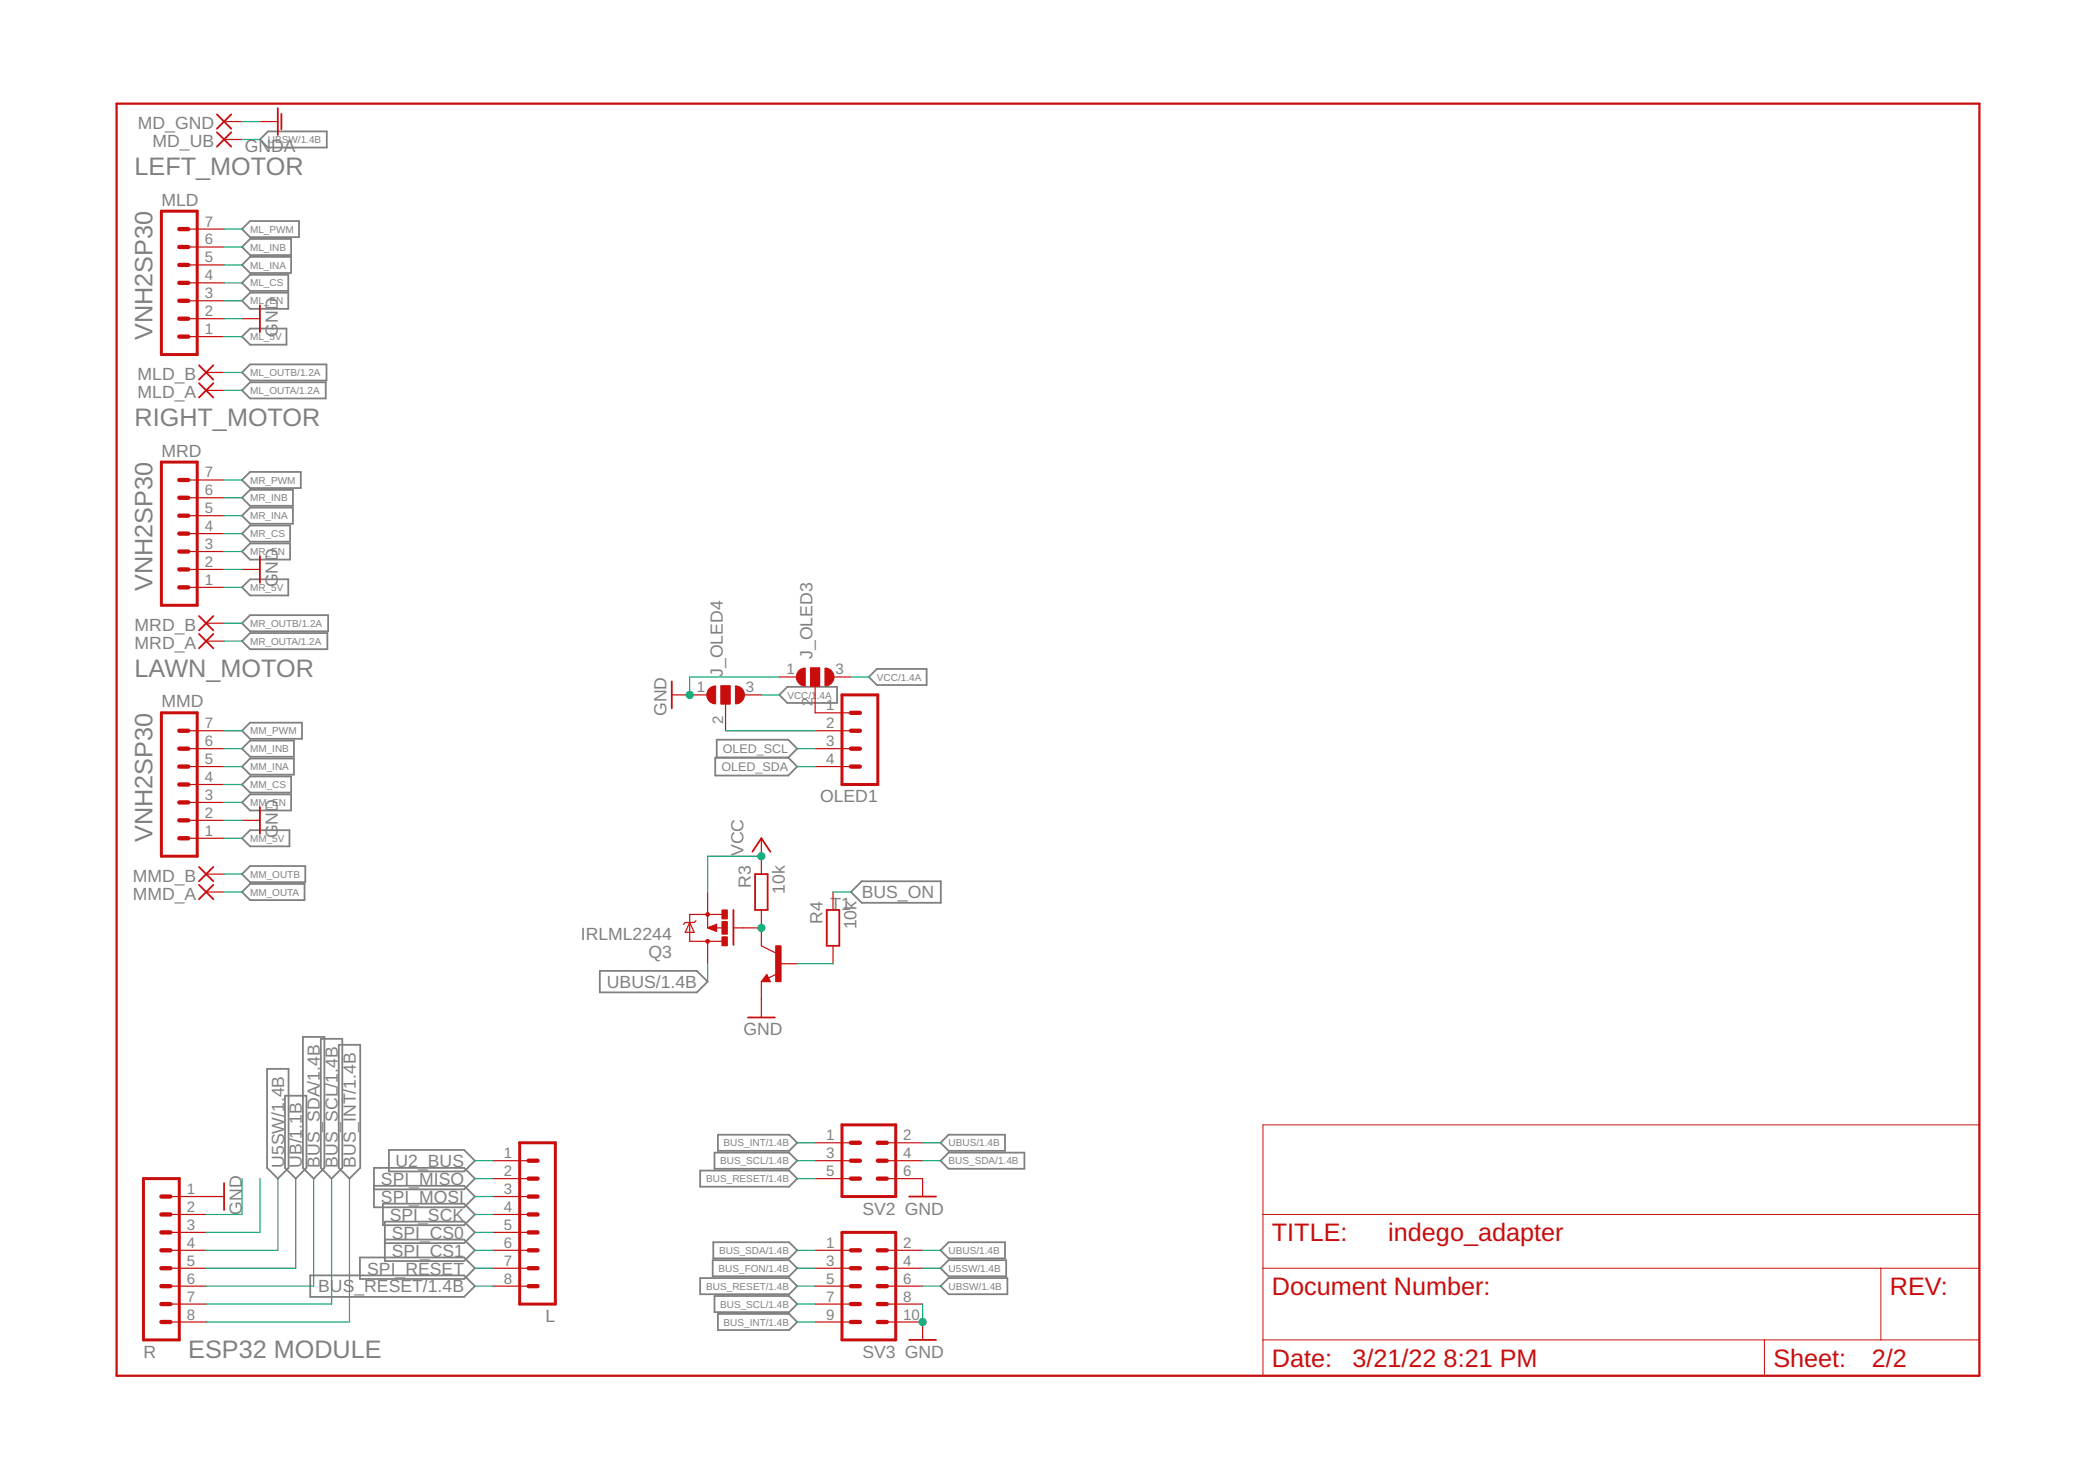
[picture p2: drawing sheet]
<svg xmlns="http://www.w3.org/2000/svg" width="297mm" height="210mm" viewBox="0 0 297 210" stroke-linecap="round" stroke-linejoin="round" font-family="sans-serif">
<g fill="none" stroke="#808080" stroke-width=".25">
<path d="M36.9 19.8l1.1-1.2h8.3v2.3h-8.3zM34.3 37.5l1.2-1.1h5.8v2.3h-5.8zM34.3 35l1.2-1.1h5.8v2.3h-5.8zM34.3 32.5l1.2-1.2h6.9v2.3h-6.9zM34.3 55.3l1.2-1.1h10.7v2.3h-10.7zM34.3 52.8l1.2-1.2h10.8v2.3h-10.8zM34.3 47.7l1.2-1.1h5.1v2.3h-5.1zM34.3 42.6l1.2-1.1h5.4v2.3h-5.4zM34.3 40.1l1.2-1.2h5.4v2.3h-5.4zM34.3 70.5l1.2-1.1h6v2.3h-6zM35.5 66.9h7.2v2.3h-7.2l-1.2-1.2zM35.5 71.9h6v2.3h-6l-1.2-1.1z"/>
<path d="M35.5 74.5h5.6v2.3h-5.6l-1.2-1.2zM35.5 77h5.6v2.3h-5.6l-1.2-1.1zM35.5 82.1h5.4v2.3h-5.4l-1.2-1.2zM35.5 87.2h11v2.3h-11l-1.2-1.2zM35.5 89.7h10.9v2.3h-10.9l-1.2-1.1zM110.5 98.5l1.1-1.2h7.1v2.3h-7.1zM123.2 95.9l1.1-1.1h7.1v2.3h-7.1zM34.3 111.2l1.2-1.2h5.8v2.3h-5.8zM34.3 113.7l1.2-1.1h5.8v2.3h-5.8zM34.3 103.6l1.2-1.2h7.3v2.3h-7.3zM34.3 106.1l1.2-1.1h6.2v2.3h-6.2zM34.3 108.6l1.2-1.1h6.2v2.3h-6.2z"/>
<path d="M34.3 118.8l1.2-1.1h5.5v2.3h-5.5zM101.4 107.4h10.4l1.2 1.2-1.2 1.3h-10.4zM101.6 107.4v-2.6h10.2l1.2 1.3-1.2 1.3M34.3 123.9l1.2-1.2h7.8v2.3h-7.8zM34.3 126.4l1.2-1.1h7.7v2.3h-7.7zM85 137.6h13.8l1.5 1.5-1.5 1.6h-13.8zM120.6 126.4l1.6-1.5h11.2v3.1h-11.2zM37.9 151.5h3v14l-1.5 1.5-1.5-1.5zM40.4 155.3h3.1v10.2l-1.6 1.5-1.5-1.5zM42.9 147h3.1v18.5l-1.5 1.5-1.6-1.5zM45.5 147.2h3v18.3l-1.5 1.5-1.5-1.5zM48 148.1h3.1v17.4l-1.5 1.5-1.6-1.5z"/>
<path d="M51 178.2h14.8l1.5 1.5-1.5 1.6h-14.8zM53 168.1h12.8l1.5 1.5-1.5 1.5h-12.8v-5.6h12.8l1.5 1.5-1.5 1.6h-12.8M54.3 170.6h11.5l1.5 1.5-1.5 1.6h-11.5zM54.6 175.7h11.2l1.5 1.5-1.5 1.5h-11.2v-5.6h11.2l1.5 1.6-1.5 1.5h-11.2M55.1 163h10.7l1.5 1.5-1.5 1.5h-10.7zM99.3 165.9h12.6l1.1 1.1-1.1 1.2h-12.6zM101 178.6h10.9l1.1 1.1-1.1 1.2h-10.9zM101.1 176.1h10.8l1.1 1.1-1.1 1.2h-10.8zM101.3 163.4h10.6l1.1 1.1-1.1 1.2h-10.6zM101.8 160.8h10.1l1.1 1.2-1.1 1.1h-10.1zM133.3 179.7l1.2-1.1h8.2v2.3h-8.2zM133.3 162l1.2-1.2h8v2.3h-8z"/>
<path d="M133.3 164.5l1.2-1.1h10.7v2.3h-10.7zM133.3 177.2l1.2-1.1h8v2.3h-8zM44 180.8h21.8l1.5 1.5-1.5 1.5h-21.8zM99.3 181.1h12.6l1.1 1.2-1.1 1.1h-12.6zM101.3 183.7h10.6l1.1 1.1-1.1 1.2h-10.6zM101.8 186.2h10.1l1.1 1.2-1.1 1.1h-10.1zM133.3 182.3l1.2-1.2h8.3v2.3h-8.3z"/>
</g>
<path d="M16.5 14.7h264.1v180.3h-264.1zM101.5 131.3l-.9 .2 .9 .3v-.3h-.3" fill="none" stroke="#c90d0c" stroke-width=".32"/>
<path d="M179.1 159.4h101.5v35.6h-101.5zM179.1 179.7h101.5M179.1 172.1h101.5M266.7 179.7v10.2M179.1 189.9h101.5M250.2 189.9v5.1" fill="none" stroke="#c90d0c" stroke-width=".14"/>
<g fill="none" stroke="#c90d0c" stroke-width=".42">
<path d="M22.9 29.9h5.1v20.3h-5.1zM22.9 65.5h5.1v20.3h-5.1zM119.4 98.5h5.1v12.7h-5.1zM22.9 101h5.1v20.3h-5.1zM119.4 159.4h7.6v10.2h-7.6zM20.3 167h5.1v22.9h-5.1zM73.7 162h5v22.8h-5zM119.4 174.7h7.6v15.2h-7.6z"/>
<circle cx="100.3" cy="129.6" r=".13"/>
<circle cx="100.3" cy="133.4" r=".13"/>
</g>
<g fill="none" stroke="#c90d0c" stroke-width=".61">
<path d="M25.4 37.5h1.3M25.4 32.5h1.3M25.4 35h1.3M25.4 42.6h1.3M25.4 45.2h1.3M25.4 47.7h1.3M25.4 40.1h1.3M25.4 78.2h1.3M25.4 73.1h1.3M25.4 75.6h1.3M25.4 68h1.3M25.4 70.5h1.3"/>
<path d="M25.4 80.7h1.3M25.4 83.2h1.3M25.4 113.7h1.3M25.4 116.3h1.3M25.4 118.8h1.3M25.4 108.6h1.3M25.4 111.2h1.3M25.4 103.6h1.3M25.4 106.1h1.3M120.6 108.6h1.3M120.6 103.6h1.3M120.6 106.1h1.3"/>
<path d="M120.6 101h1.3M22.9 179.7h1.3M22.9 177.2h1.3M22.9 169.6h1.3M22.9 174.7h1.3M22.9 172.1h1.3M75 167h1.2M75 164.5h1.2M75 179.7h1.2M75 177.2h1.2M75 169.6h1.2M75 174.7h1.2"/>
<path d="M75 172.1h1.2M120.6 167h1.3M120.6 164.5h1.3M120.6 162h1.3M120.6 179.7h1.3M120.6 177.2h1.3M124.5 167h1.2M124.5 164.5h1.2M124.5 162h1.2M124.5 179.7h1.2M124.5 177.2h1.2M22.9 187.4h1.3"/>
<path d="M22.9 184.8h1.3M22.9 182.3h1.3M75 182.3h1.2M120.6 187.4h1.3M120.6 184.8h1.3M120.6 182.3h1.3M124.5 187.4h1.2M124.5 184.8h1.2M124.5 182.3h1.2"/>
</g>
<g fill="none" stroke="#c90d0c" stroke-width=".17">
<path d="M31.8 19.8h2.5M31.8 17.2h2.5M36.9 17.2h2.5M26.7 37.5h5.1M26.7 35h5.1M26.7 32.5h5.1M26.7 47.7h5.1M26.7 45.2h5.1M26.7 42.6h5.1M26.7 40.1h5.1M29.2 52.8h2.6M29.2 55.3h2.6"/>
<path d="M34.3 45.2h2.6M26.7 78.2h5.1M26.7 75.6h5.1M26.7 73.1h5.1M26.7 70.5h5.1M26.7 68h5.1M26.7 83.2h5.1M26.7 80.7h5.1M29.2 88.3h2.6M29.2 90.9h2.6M34.3 80.7h2.6M95.2 98.5h5.1"/>
<path d="M102.2 97.2h1.3v2.6h-1.3zM102.9 99.8v3.8M105.4 98.5h2.5M110.5 95.9h2.5M114.9 94.7h1.3v2.5h-1.3zM115.6 97.2v3.8h5M118.1 95.9h2.5M26.7 118.8h5.1M26.7 116.3h5.1M26.7 113.7h5.1M26.7 111.2h5.1M26.7 108.6h5.1"/>
<path d="M26.7 106.1h5.1M26.7 103.6h5.1M34.3 116.3h2.6M107.9 118.8v5.1M115.6 108.6h5M115.6 106.1h5M115.6 103.6h5M29.2 123.9h2.6M29.2 126.4h2.6M97.8 130.7l.6 1.4h-1.2zM98.7 130.5l-.3 .2h-1.2l-.3 .3M100.3 126.4v5.1"/>
<path d="M100.3 133.4v3.2M100.3 131.5l1.3-.5v1zM101.5 131.5h.9M102.4 129.6h-4.6v3.8h4.5M104.1 131.5h3.8M107.9 129v5l2.1 1.1M107.9 139.1v5.1M108.7 138.1l.5 1h-1.3zM110.2 138l-1.3 .6M110.5 136.6h2.5M118.1 126.4v2.6M118.1 134v2.6"/>
<path d="M24.2 177.2h5M24.2 179.7h5M24.2 169.6h7.6M24.2 172.1h5M24.2 174.7h5M69.9 164.5h5.1M69.9 167h5.1M69.9 177.2h5.1M69.9 179.7h5.1M69.9 169.6h5.1M69.9 172.1h5.1M69.9 174.7h5.1"/>
<path d="M115.6 162h5M115.6 164.5h5M115.6 167h5M115.6 177.2h5M115.6 179.7h5M125.7 162h5.1M125.7 164.5h5.1M125.7 167h5.1v2.6M125.7 177.2h5.1M125.7 179.7h5.1M24.2 182.3h5M24.2 184.8h5"/>
<path d="M24.2 187.4h5M69.9 182.3h5.1M115.6 182.3h5M115.6 184.8h5M115.6 187.4h5M125.7 182.3h5.1M125.7 184.8h5.1M125.7 187.4h5.1v2.5"/>
</g>
<g fill="none" stroke="#c90d0c" stroke-width=".25">
<path d="M30.8 18.8l2 2M30.8 16.2l2 2M32.8 18.8l-2 2M32.8 16.2l-2 2M39.4 15.3v3.8M39.9 16.2v2.1M28.2 51.8l2 2M28.2 54.3l2 2M30.2 51.8l-2 2M30.2 54.3l-2 2M36.9 43.3v3.8M36.9 78.8v3.8"/>
<path d="M28.2 87.3l2 2M28.2 89.9l2 2M30.2 87.3l-2 2M30.2 89.9l-2 2M95.2 96.6v3.8M36.9 114.4v3.8M28.2 122.9l2 2M28.2 125.4l2 2M30.2 122.9l-2 2M30.2 125.4l-2 2M104 129v4.9M106.7 120.7l1.2-1.9 1.3 1.9"/>
<path d="M107.1 123.9h1.7v5.1h-1.7zM108.7 138.6l-.1 .3h.4l-.3-.5-.5 .6h.8M117.2 129h1.8v5h-1.8zM106 144.2h3.9M31.8 167.7v3.8M128.9 169.6h3.8M128.9 189.9h3.8"/>
</g>
<g fill="#c90d0c" stroke="#c90d0c" stroke-width=".14">
<path d="M117 94.7a1.27 1.27 0 0 1 1.3 1.2 1.27 1.27 0 0 1-1.3 1.3z" fill-rule="evenodd"/>
<path d="M113.2 95.1l.5-.3 .5-.1v2.5a1.27 1.27 0 0 1-1.2-.7 1.27 1.27 0 0 1 .2-1.4z" fill-rule="evenodd"/>
<path d="M104.3 97.2a1.27 1.27 0 0 1 1.3 1.3 1.27 1.27 0 0 1-1.3 1.3z" fill-rule="evenodd"/>
<path d="M100.5 97.6l.5-.3 .5-.1v2.6a1.27 1.27 0 0 1-1.2-.8 1.27 1.27 0 0 1 .2-1.4z" fill-rule="evenodd"/>
</g>
<g fill="#c90d0c" stroke="#c90d0c" stroke-width=".14">
<path d="M114.9 94.7h1.3v2.5h-1.3z"/>
<path d="M102.2 97.2h1.3v2.6h-1.3z"/>
<path d="M102.4 129h.7v1.2h-.7z"/>
<path d="M102.4 132.8h.7v1.2h-.7z"/>
<path d="M102.4 130.6h.7v1.8h-.7z"/>
<path d="M110 134h.7v5.1h-.7z"/>
</g>
<g fill="none" stroke="#0dab76" stroke-width=".17">
<path d="M34.3 19.8h2.6M34.3 17.2h2.6M31.8 37.5h2.5M31.8 35h2.5M31.8 32.5h2.5M31.8 55.3h2.5M31.8 52.8h2.5M31.8 47.7h2.5M31.8 45.2h2.5M31.8 42.6h2.5M31.8 40.1h2.5M31.8 68h2.5"/>
<path d="M31.8 70.5h2.5M31.8 73.1h2.5M31.8 75.6h2.5M31.8 78.2h2.5M31.8 80.7h2.5M31.8 83.2h2.5M31.8 88.3h2.5M31.8 90.9h2.5M107.9 98.5h2.6M110.5 95.9h-12.7v2.6M120.6 95.9h2.6M31.8 116.3h2.5"/>
<path d="M31.8 103.6h2.5M31.8 106.1h2.5M31.8 108.6h2.5M31.8 111.2h2.5M31.8 113.7h2.5M31.8 118.8h2.5M102.9 103.6h12.7M113 106.1h2.6M113 108.6h2.6M31.8 123.9h2.5M31.8 126.4h2.5M100.3 136.6v2.5"/>
<path d="M107.9 121.3h-7.6v5.1M113 136.6h5.1M118.1 126.4h2.5M34.3 167v5.1h-5.1M36.9 167v7.7h-7.7M39.4 167v10.2h-10.2M41.9 167v12.7h-12.7M44.5 167v15.3h-15.3M47 167v17.8h-17.8M49.6 167v20.4h-20.4M67.3 177.2h2.6M67.3 179.7h2.6"/>
<path d="M67.3 167h2.6M67.3 169.6h2.6M67.3 172.1h2.6M67.3 164.5h2.6M67.3 174.7h2.6M113 177.2h2.6M113 179.7h2.6M113 167h2.6M113 164.5h2.6M113 162h2.6M130.8 177.2h2.5M130.8 179.7h2.5"/>
<path d="M130.8 164.5h2.5M130.8 162h2.5M67.3 182.3h2.6M113 182.3h2.6M113 184.8h2.6M113 187.4h2.6M130.8 184.8v2.6M130.8 182.3h2.5"/>
</g>
<g fill="#0dab76" stroke="#0dab76" stroke-width=".14">
<circle cx="130.8" cy="187.4" r=".51"/>
<circle cx="97.8" cy="98.5" r=".51"/>
<circle cx="107.9" cy="121.3" r=".51"/>
<circle cx="107.9" cy="131.5" r=".51"/>
</g>
<g font-size="3.6" fill="#808080">
<text x="19.1" y="24.9">LEFT_MOTOR</text>
<text x="21.6" y="48.2" transform="rotate(-90 21.6 48.2)">VNH2SP30</text>
<text x="19.1" y="60.4">RIGHT_MOTOR</text>
<text x="21.6" y="83.8" transform="rotate(-90 21.6 83.8)">VNH2SP30</text>
<text x="19.1" y="96">LAWN_MOTOR</text>
<text x="21.6" y="119.3" transform="rotate(-90 21.6 119.3)">VNH2SP30</text>
<text x="26.7" y="192.4">ESP32 MODULE</text>
</g>
<g font-size="3.6" fill="#c90d0c">
<text x="180.3" y="175.9">TITLE:</text>
<text x="196.8" y="175.9">indego_adapter</text>
<text x="180.3" y="183.6">Document Number:</text>
<text x="267.9" y="183.6">REV:</text>
<text x="180.3" y="193.7">Date:</text>
<text x="191.8" y="193.7">3/21/22</text>
<text x="204.7" y="193.7">8:21 PM</text>
<text x="251.4" y="193.7">Sheet:</text>
<text x="265.4" y="193.7">2/2</text>
</g>
<g font-size="2.5" fill="#808080">
<text x="19.6" y="18.3">MD_GND</text>
<text x="21.6" y="20.9">MD_UB</text>
<text x="34.7" y="21.5">GNDA</text>
<text x="22.9" y="29.2">MLD</text>
<text x="39.4" y="47.7" transform="rotate(-90 39.4 47.7)">GND</text>
<text x="19.5" y="53.9">MLD_B</text>
<text x="19.5" y="56.4">MLD_A</text>
<text x="22.9" y="64.7">MRD</text>
<text x="39.4" y="83.3" transform="rotate(-90 39.4 83.3)">GND</text>
<text x="19.1" y="89.4">MRD_B</text>
<text x="19.1" y="92">MRD_A</text>
<text x="102.5" y="96" transform="rotate(-90 102.5 96)">J_OLED4</text>
<text x="115.2" y="93.4" transform="rotate(-90 115.2 93.4)">J_OLED3</text>
<text x="22.9" y="100.3">MMD</text>
<text x="94.5" y="101.5" transform="rotate(-90 94.5 101.5)">GND</text>
<text x="116.3" y="113.7">OLED1</text>
<text x="39.4" y="118.8" transform="rotate(-90 39.4 118.8)">GND</text>
<text x="18.8" y="125">MMD_B</text>
<text x="105.4" y="121.3" transform="rotate(-90 105.4 121.3)">VCC</text>
<text x="106.5" y="125.8" transform="rotate(-90 106.5 125.8)">R3</text>
<text x="18.8" y="127.5">MMD_A</text>
<text x="111.3" y="126.6" transform="rotate(-90 111.3 126.6)">10k</text>
<text x="116.6" y="130.9" transform="rotate(-90 116.6 130.9)">R4</text>
<text x="117.7" y="129">T1</text>
<text x="121.4" y="131.7" transform="rotate(-90 121.4 131.7)">10k</text>
<text x="122.2" y="127.3">BUS_ON</text>
<text x="82.3" y="133.3">IRLML2244</text>
<text x="91.9" y="135.8">Q3</text>
<text x="86" y="140">UBUS/1.4B</text>
<text x="105.4" y="146.7">GND</text>
<text x="40.3" y="165.5" transform="rotate(-90 40.3 165.5)">U5SW/1.4B</text>
<text x="42.8" y="165.5" transform="rotate(-90 42.8 165.5)">UB/1.1B</text>
<text x="45.4" y="165.5" transform="rotate(-90 45.4 165.5)">BUS_SDA/1.4B</text>
<text x="47.9" y="165.5" transform="rotate(-90 47.9 165.5)">BUS_SCL/1.4B</text>
<text x="50.4" y="165.5" transform="rotate(-90 50.4 165.5)">BUS_INT/1.4B</text>
<text x="54" y="167.9">SPI_MISO</text>
<text x="56.1" y="165.4">U2_BUS</text>
<text x="34.3" y="172.1" transform="rotate(-90 34.3 172.1)">GND</text>
<text x="54" y="170.5">SPI_MOSI</text>
<text x="55.3" y="173">SPI_SCK</text>
<text x="122.3" y="172.1">SV2 GND</text>
<text x="55.5" y="178.1">SPI_CS1</text>
<text x="55.5" y="175.6">SPI_CS0</text>
<text x="45.1" y="183.2">BUS</text>
<text x="50.3" y="183.2">_RESET/1.4B</text>
<text x="52.1" y="180.6">SPI_RESET</text>
<text x="77.4" y="187.4">L</text>
<text x="20.3" y="192.4">R</text>
<text x="122.3" y="192.4">SV3 GND</text>
</g>
<g font-size="2.1" fill="#808080">
<text x="29" y="34.7">6</text>
<text x="29" y="32.1">7</text>
<text x="29" y="39.7">4</text>
<text x="29" y="37.2">5</text>
<text x="29" y="47.3">1</text>
<text x="29" y="44.8">2</text>
<text x="29" y="42.3">3</text>
<text x="29" y="70.2">6</text>
<text x="29" y="67.7">7</text>
<text x="29" y="77.8">3</text>
<text x="29" y="75.3">4</text>
<text x="29" y="72.7">5</text>
<text x="29" y="82.9">1</text>
<text x="29" y="80.4">2</text>
<text x="111.5" y="95.6">1</text>
<text x="118.5" y="95.6">3</text>
<text x="98.8" y="98.1">1</text>
<text x="105.8" y="98.1">3</text>
<text x="115.2" y="100" transform="rotate(-90 115.2 100)">2</text>
<text x="117.1" y="100.7">1</text>
<text x="29" y="105.8">6</text>
<text x="29" y="103.2">7</text>
<text x="102.5" y="102.6" transform="rotate(-90 102.5 102.6)">2</text>
<text x="117.1" y="103.2">2</text>
<text x="117.1" y="105.8">3</text>
<text x="29" y="113.4">3</text>
<text x="29" y="110.8">4</text>
<text x="29" y="108.3">5</text>
<text x="117.1" y="108.3">4</text>
<text x="29" y="118.5">1</text>
<text x="29" y="115.9">2</text>
<text x="117.1" y="161.6">1</text>
<text x="128.1" y="161.6">2</text>
<text x="71.4" y="164.2">1</text>
<text x="71.4" y="166.7">2</text>
<text x="117.1" y="164.2">3</text>
<text x="117.1" y="166.7">5</text>
<text x="128.1" y="164.2">4</text>
<text x="128.1" y="166.7">6</text>
<text x="26.5" y="169.2">1</text>
<text x="26.5" y="171.8">2</text>
<text x="71.4" y="169.2">3</text>
<text x="71.4" y="171.8">4</text>
<text x="26.5" y="174.3">3</text>
<text x="26.5" y="176.9">4</text>
<text x="26.5" y="179.4">5</text>
<text x="71.4" y="174.3">5</text>
<text x="71.4" y="176.9">6</text>
<text x="71.4" y="179.4">7</text>
<text x="117.1" y="176.9">1</text>
<text x="117.1" y="179.4">3</text>
<text x="128.1" y="176.9">2</text>
<text x="128.1" y="179.4">4</text>
<text x="26.5" y="181.9">6</text>
<text x="26.5" y="184.5">7</text>
<text x="71.4" y="181.9">8</text>
<text x="117.1" y="181.9">5</text>
<text x="117.1" y="184.5">7</text>
<text x="128.1" y="181.9">6</text>
<text x="128.1" y="184.5">8</text>
<text x="26.5" y="187">8</text>
<text x="117.1" y="187">9</text>
<text x="128.1" y="187">10</text>
</g>
<g font-size="1.8" fill="#808080">
<text x="102.5" y="106.7">OLED_SCL</text>
<text x="102.3" y="109.3">OLED_SDA</text>
</g>
<g font-size="1.4" fill="#808080">
<text x="38" y="20.3">UBSW/1.4B</text>
<text x="35.5" y="35.5">ML_INB</text>
<text x="35.5" y="33">ML_PWM</text>
<text x="35.5" y="40.6">ML_CS</text>
<text x="35.5" y="38.1">ML_INA</text>
<text x="35.5" y="43.1">ML_EN</text>
<text x="35.5" y="53.3">ML_OUTB/1.2A</text>
<text x="35.5" y="48.2">ML_5V</text>
<text x="35.5" y="55.8">ML_OUTA/1.2A</text>
<text x="35.5" y="68.5">MR_PWM</text>
<text x="35.5" y="71.1">MR_INB</text>
<text x="35.5" y="73.6">MR_INA</text>
<text x="35.5" y="76.1">MR_CS</text>
<text x="35.5" y="78.7">MR_EN</text>
<text x="35.5" y="83.8">MR_5V</text>
<text x="35.5" y="88.8">MR_OUTB/1.2A</text>
<text x="35.5" y="91.4">MR_OUTA/1.2A</text>
<text x="111.6" y="99">VCC/1</text>
<text x="115.8" y="99">.4A</text>
<text x="124.3" y="96.5">VCC/1.4A</text>
<text x="35.5" y="104.1">MM_PWM</text>
<text x="35.5" y="106.6">MM_INB</text>
<text x="35.5" y="109.2">MM_INA</text>
<text x="35.5" y="111.7">MM_CS</text>
<text x="35.5" y="114.2">MM_EN</text>
<text x="35.5" y="119.3">MM_5V</text>
<text x="35.5" y="124.4">MM_OUTB</text>
<text x="35.5" y="126.9">MM_OUTA</text>
<text x="100.1" y="167.6">BUS_RESET/1.4B</text>
<text x="102.1" y="165">BUS_SCL/1.4B</text>
<text x="102.6" y="162.5">BUS_INT/1.4B</text>
<text x="134.5" y="165">BUS_SDA/1.4B</text>
<text x="134.5" y="162.5">UBUS/1.4B</text>
<text x="102" y="177.7">BUS_SDA/1.4B</text>
<text x="134.5" y="177.7">UBUS/1.4B</text>
<text x="100.1" y="182.8">BUS_RESET/1.4B</text>
<text x="101.9" y="180.3">BUS_FON/1.4B</text>
<text x="102.1" y="185.3">BUS_SCL/1.4B</text>
<text x="134.5" y="182.8">UBSW/1.4B</text>
<text x="134.5" y="180.3">U5SW/1.4B</text>
<text x="102.6" y="187.9">BUS_INT/1.4B</text>
</g>
</svg>
